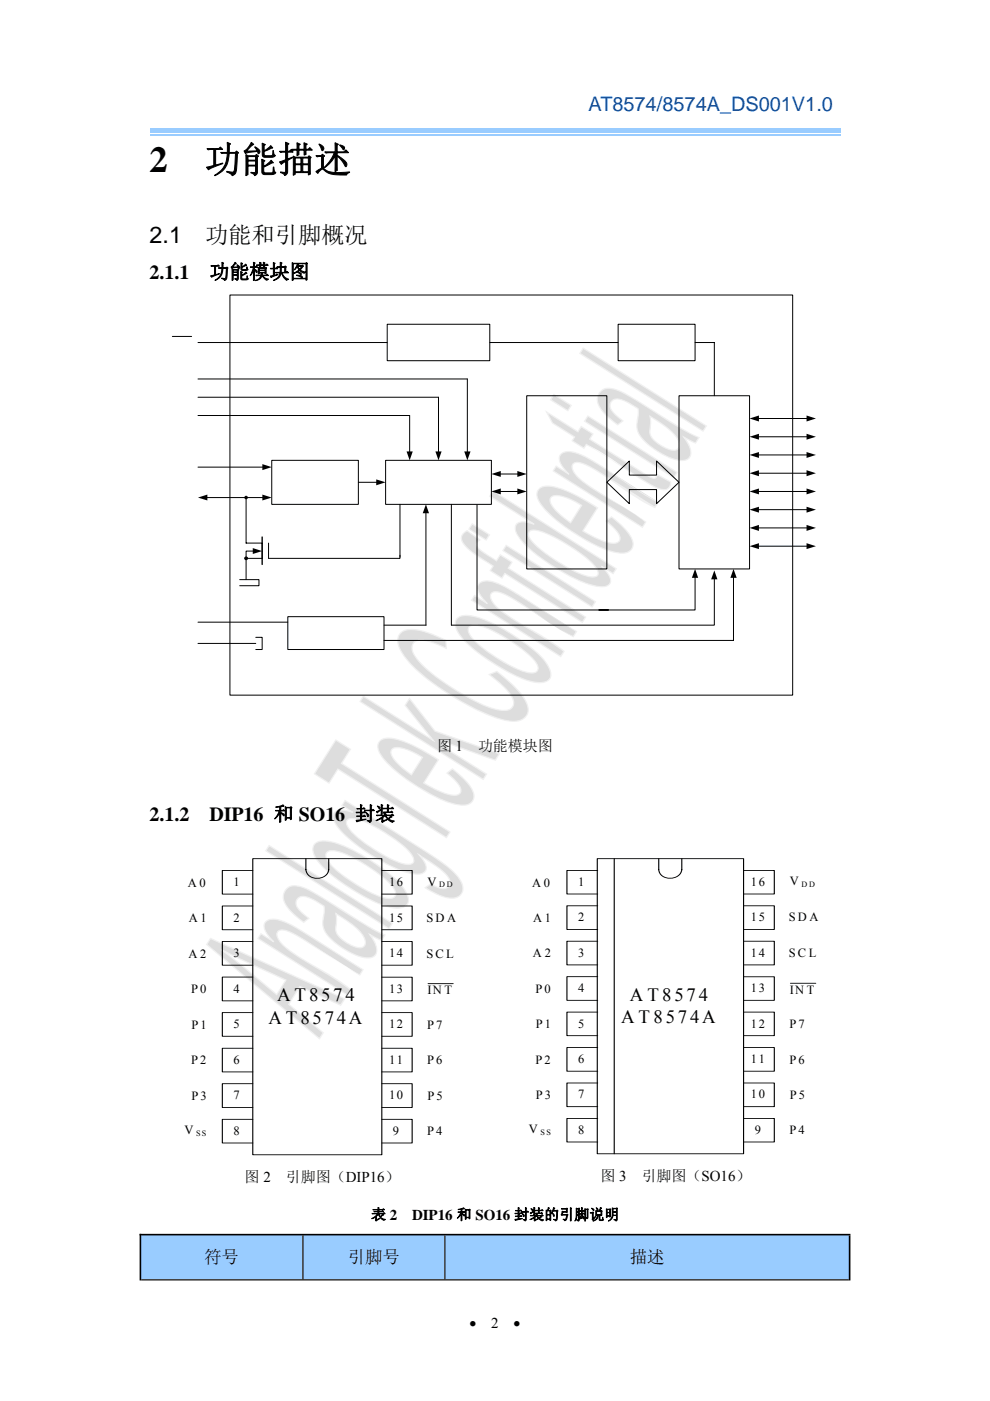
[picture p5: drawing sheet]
<svg xmlns="http://www.w3.org/2000/svg" width="210mm" height="297mm" viewBox="0 0 210 297" stroke-linecap="round" stroke-linejoin="round" font-family="sans-serif">
<path d="M31.7 27.1h146.6v1.1h-146.6z" fill="#9cf"/>
<path d="M31.7 28.6h146.6" fill="none" stroke="#9cf" stroke-width=".25"/>
<g fill="#ddd">
<path d="M57.1 179.3l26.1 16.5-.7 1.1-26.1-16.5z"/>
<path d="M123.7 73.8l26.1 16.5-.7 1.1-26.1-16.5z"/>
<path d="M44.7 199l28.4 12.8-.9 1.3-8.6-4-2.4 3.8 7.3 6.1-.7 1.2-24-19.9zM47 201.4l4 3 7.7 6.5 1.9-3.1z" fill-rule="evenodd"/>
<path d="M56.7 195.2a5 5 0 0 1 4.5 .6l4.1 2.4 11.7 7.4-.7 1.1-12.2-7.7a8 8 0 0 0-4.7-1.8 .97 .97 0 0 0-.6 1.5 9.2 9.2 0 0 0 3.8 3.7l3.2 2a66.2 66.2 0 0 1 8.5 5.4l-.7 1.1-18.9-11.9 .7-1 2.6 1.6-.8-.9a4.1 4.1 0 0 1-1.2-2.5l.2-.5z" fill-rule="evenodd"/>
<path d="M61 188.3a3.9 3.9 0 0 1 4.1 .2l6.8 4a76.6 76.6 0 0 0 9.7 5.7l-.7 1.2-2.5-1.2a4.7 4.7 0 0 1 1.4 4 2.08 2.08 0 0 1-2.5 .9 15.8 15.8 0 0 1-8-5 4.7 4.7 0 0 1-.5-4.5l-.1-1.5-1.7-1.1a5.7 5.7 0 0 0-3-.9 1.45 1.45 0 0 0-.9 2.4l.9 1 1.5 1.2-1.1 .8a10.5 10.5 0 0 1-4.3-4.9 2.44 2.44 0 0 1 .9-2.3zM71.2 193.7l.1 2a3.1 3.1 0 0 0 1.6 3.8 5.1 5.1 0 0 0 4.1 1.3 1.48 1.48 0 0 0 .2-2.1 16.4 16.4 0 0 0-6-5z" fill-rule="evenodd"/>
<path d="M66.6 179.2a3.3 3.3 0 0 1 3.5-.8 36 36 0 0 1 12.5 6.9 12.3 12.3 0 0 1 3.9 4.7 1.75 1.75 0 0 1-1.5 2.5 13.4 13.4 0 0 1-6.9-2l-2.1-1.1a34.4 34.4 0 0 1-8.4-6.6 3.5 3.5 0 0 1-1-3.6zM69.4 180.6l-.3 .6a4.4 4.4 0 0 0 1.8 2.9 33.9 33.9 0 0 0 10.2 6.2 2.25 2.25 0 0 0 2.7-.3 2.46 2.46 0 0 0-1.1-2.7 32.9 32.9 0 0 0-10.8-6.7l-1.8-.2z" fill-rule="evenodd"/>
<path d="M73.2 169.7l16.4 10.4a41.2 41.2 0 0 1 7 5.2 4.8 4.8 0 0 1 1.6 3.4 2.35 2.35 0 0 1-3.2 1.7l-2.7-1-2.1-1.2 1.2-.8 1 .6a2.55 2.55 0 0 0 2.8 0 1.94 1.94 0 0 0-.7-2.7l-1.7-1.5-3.9-2.5 .4 .4a3.2 3.2 0 0 1 1 2.9 2.77 2.77 0 0 1-3.1 .6 35.1 35.1 0 0 1-11.9-6.3l-1.8-1.5a9.5 9.5 0 0 1-2.8-3.9 1.43 1.43 0 0 1 1.7-1.7l2.4 .4-2.3-1.4zM73.7 173.8l-.2 .5a4.4 4.4 0 0 0 1.8 2.7 34.5 34.5 0 0 0 9.8 6 2.27 2.27 0 0 0 2.6-.1 2.65 2.65 0 0 0-1.1-2.6 32.8 32.8 0 0 0-10.4-6.5l-1.8-.2z" fill-rule="evenodd"/>
<path d="M71.2 156.9l3.1 2-1.9 3 23 14.5-.7 1.2-23-14.5-1.9 2.9-3.1-1.9z" fill-rule="evenodd"/>
<path d="M80.5 157.2a3.6 3.6 0 0 1 3.6-.5 32.3 32.3 0 0 1 8.9 4.4l-3.1 4.9a16.9 16.9 0 0 0 6.6 2.6l.7-.1a1.27 1.27 0 0 0 .1-2.1l-1-1.2-1.5-1.3 1.1-.9a14.1 14.1 0 0 1 4.4 4.8 1.96 1.96 0 0 1-1.8 2.9 18.6 18.6 0 0 1-8.8-3.2 31.6 31.6 0 0 1-8.8-7.3 2.5 2.5 0 0 1-.4-3zM83 159a2.33 2.33 0 0 0 .9 2.4l2 1.9 1.4 1 2.3-3.7a11.6 11.6 0 0 0-5.6-2.1l-.6 .2z" fill-rule="evenodd"/>
<path d="M77.1 147.6l14.8 9.4-6-7.5 .9-1.4 5.4 6.9 13.7 4.8-.8 1.4-11.1-4 1.7 2.2 7.5 4.7-.7 1.1-26.1-16.5z" fill-rule="evenodd"/>
<path d="M85.1 134.1a5.7 5.7 0 0 1 5.1-.1l4.4 1.8v1.7l-2.1-1a7.4 7.4 0 0 0-4.3-.6 1.9 1.9 0 0 0-.4 2.8 22.1 22.1 0 0 0 7 6.4 39.3 39.3 0 0 0 10.4 5.3 3.3 3.3 0 0 0 3.4-.4 1.79 1.79 0 0 0 .1-2.1 18 18 0 0 0-4.9-4.9l1.6-.6a24.2 24.2 0 0 1 5.9 5.9 3.2 3.2 0 0 1 .4 3.3 3.5 3.5 0 0 1-3.9 1.2 40.1 40.1 0 0 1-12.6-5.7 35.2 35.2 0 0 1-9.5-8 4.5 4.5 0 0 1-1.2-4.1z" fill-rule="evenodd"/>
<path d="M96.8 131.4a3.2 3.2 0 0 1 3.4-.8 36 36 0 0 1 12.6 6.9 12.2 12.2 0 0 1 3.9 4.6 1.75 1.75 0 0 1-1.5 2.6 13.3 13.3 0 0 1-6.9-2l-1.1-.6a38 38 0 0 1-9.4-7.1 3.5 3.5 0 0 1-1-3.6zM99.6 132.8l-.3 .6a4.4 4.4 0 0 0 1.8 2.9 33.9 33.9 0 0 0 10.2 6.1 2.34 2.34 0 0 0 2.7-.2 2.5 2.5 0 0 0-1.1-2.7 32.4 32.4 0 0 0-10.8-6.7l-1.9-.2z" fill-rule="evenodd"/>
<path d="M101.5 123.9a2.68 2.68 0 0 1 3-.5l2 .7 1.9 1 13.9 8.8-.7 1.1a81.5 81.5 0 0 1-10.7-6.8 13.6 13.6 0 0 0-5.8-2.8 1 1 0 0 0-1 .5 1 1 0 0 0 .1 1.1 9.3 9.3 0 0 0 3.7 3.6l3.2 2.1a75.2 75.2 0 0 1 8.5 5.4l-.7 1.1-18.9-11.9 .6-1 2.7 1.6-.8-.9a4.1 4.1 0 0 1-1.2-2.5z" fill-rule="evenodd"/>
<path d="M98.1 113.3l1-.8 2.7 2a.99 .99 0 0 0-.6 1.5l1 .9 3.1 2 .8-1.3 2.5 1.6-.8 1.3 16.4 10.3-.7 1.2-16.4-10.4-.6 1-2.5-1.6 .6-1a30.9 30.9 0 0 1-6.1-4.5l-.5-.8-.1-.7z" fill-rule="evenodd"/>
<path d="M107.4 115.6l18.9 12-.7 1.1-18.9-12zM100.2 111.1l3.6 2.3-.7 1.1-3.6-2.3z" fill-rule="evenodd"/>
<path d="M104.6 104.1l26.1 16.5-.7 1-2.3-1.5 .7 .8a3.2 3.2 0 0 1 1 2.7l-.3 .4a4.7 4.7 0 0 1-3.7 0 38.5 38.5 0 0 1-14.9-9.6 3.2 3.2 0 0 1-1.1-3 2.06 2.06 0 0 1 2.6-.6l1.2 .3-9.3-5.9zM112.2 112.9l-.1 .7a14.3 14.3 0 0 0 5.5 5 22.2 22.2 0 0 0 7.9 3.7h.7l.5-.3a1.63 1.63 0 0 0-.6-2 32.5 32.5 0 0 0-12-7.5l-.8-.1-.7 .1z" fill-rule="evenodd"/>
<path d="M114.3 103.7a3.6 3.6 0 0 1 3.6-.4 33 33 0 0 1 8.8 4.4l-3.1 4.9a16.4 16.4 0 0 0 6.6 2.6l.7-.2a1.28 1.28 0 0 0 .2-2.1l-1.1-1.2-1.4-1.2 1.1-.9a14.1 14.1 0 0 1 4.4 4.8 1.96 1.96 0 0 1-1.8 2.9 18.3 18.3 0 0 1-8.9-3.3 31.7 31.7 0 0 1-8.8-7.2 2.44 2.44 0 0 1-.3-3.1zM116.8 105.5a2.41 2.41 0 0 0 .9 2.5l1.9 1.8 1.4 1 2.4-3.7a11.4 11.4 0 0 0-5.7-2l-.6 .1z" fill-rule="evenodd"/>
<path d="M119.3 96.1a4.2 4.2 0 0 1 3.5 .1l2.9 1.5 13.9 8.8-.7 1.1-12.2-7.7a8.1 8.1 0 0 0-4.7-1.8 1 1 0 0 0-.5 1.5 11 11 0 0 0 4.8 4.3l2.1 1.4a77.6 77.6 0 0 1 8.5 5.4l-.7 1.1-18.9-12 .7-1 2.6 1.7-.8-.9a4.1 4.1 0 0 1-1.2-2.5l.2-.6z" fill-rule="evenodd"/>
<path d="M115.9 87.4l6.7 4.1 .7-1.1 2.5 1.6-.7 1.1 12.8 8a.82 .82 0 0 0 .9 .3 .82 .82 0 0 0 .5-.8l3 1.6a1.46 1.46 0 0 1-2.1 1.5 39.8 39.8 0 0 1-9.2-5.5l-3.4-2.2-2.2-1.3-1-.5-.6 .8-2.4-1.5 .5-.9-4.7-2.9z" fill-rule="evenodd"/>
<path d="M124.7 88.2l18.9 12-.7 1.1-18.9-12zM117.5 83.7l3.6 2.3-.7 1.1-3.6-2.3z" fill-rule="evenodd"/>
<path d="M127.6 82.8a3.9 3.9 0 0 1 4.1 .2l3 1.7a174.8 174.8 0 0 0 12.9 7.8l.7 .3-.8 1.1-2.4-1.2a4.8 4.8 0 0 1 1.3 4.1 2.08 2.08 0 0 1-2.4 .8 14.4 14.4 0 0 1-8.6-5.8 5.6 5.6 0 0 1 0-3.7l-.1-1.5-1.7-1a5.6 5.6 0 0 0-2.9-1 1.47 1.47 0 0 0-1 2.4l1 1 1.4 1.2-1.1 .9a10.4 10.4 0 0 1-4.3-4.9 2.46 2.46 0 0 1 .9-2.4zM137.9 88.2l.1 2.2a2.93 2.93 0 0 0 1.5 3.6 5 5 0 0 0 4.1 1.3 1.49 1.49 0 0 0 .2-2.1 16.3 16.3 0 0 0-5.9-5z" fill-rule="evenodd"/>
</g>
<g fill="#f0f0f0">
<path d="M44.6 198.8l28.7 12.9-1 1.6-8.7-4 .1-.1-2.4 3.8v-.2l7.4 6.1-.9 1.5-24.1-20.1zM44.6 199.1l.2-.1-.9 1.3v-.1l23.9 19.9-.2 .1 .8-1.3 .1 .2-7.4-6.1 2.5-4 8.7 4h-.2l.9-1.3v.2zM47 201.3l5 3.8 6.8 5.7h-.2l1.9-3.1 .1 .2-10.4-4.8-3.3-1.6 .2-.1zM46.9 201.2l3.4 1.7 10.5 4.8-2.1 3.4-7.9-6.6-4-3.1z"/>
<path d="M56.3 195.3a3.7 3.7 0 0 1 3.8-.1 82.3 82.3 0 0 1 11.2 6.7l5.9 3.6-.9 1.4-13.5-8.5-2.2-1h-1.3l-.4 .5 .2 1 .6 .9 1.2 1.2a80.1 80.1 0 0 0 9.6 5.9l4 2.9-.8 1.3-19.2-12.1 .8-1.2 2.8 1.7-.2 .1v.1l-.8-.9a3.7 3.7 0 0 1-1.1-3zM56.5 195.5l-.4 .7 .2 1 .7 1.1 1.2 1.3-.2 .2-2.7-1.7h.2l-.7 1v-.2l18.9 11.9-.2 .1 .7-1.2 .1 .2a134 134 0 0 0-11.4-7.2l-1.4-.9a6.6 6.6 0 0 1-2.9-3.6 1.25 1.25 0 0 1 1.8-1.1l.4 .1a42.8 42.8 0 0 1 9 5.5l3.3 2.2 3.3 1.7h-.2l.7-1.1v.2l-15.3-9.5-2.9-1.1h-1.3z"/>
<path d="M60.9 188.2a3.6 3.6 0 0 1 3.8 0 203.4 203.4 0 0 1 14.2 8.6l3 1.4-.9 1.4-2.6-1.3 .1-.2a4.4 4.4 0 0 1 1.3 4.3 2.25 2.25 0 0 1-2.5 .8 14.6 14.6 0 0 1-8.6-5.9 5.4 5.4 0 0 1-.1-3.8v-1.4l-2.7-1.5-1.3-.4-.9 .1-.4 .3-.4 .5 .1 1 1 1.2 1.7 1.4-1.3 1a12.1 12.1 0 0 1-4.3-4.6 2.62 2.62 0 0 1 .8-2.9zM60.9 188.5l-.5 .8-.2 .6 .1 .7 .4 1.2 1.5 1.7 2.3 1.9h-.2l1.1-.8v.2l-.9-.7a3.1 3.1 0 0 1-1.7-3.3 1.89 1.89 0 0 1 2.6-.7l1.5 .8 1.9 1.1 .1 1.1-.3 3 .3 1.2 .5 .7 2 2 3.1 1.9 1.7 .7 1 .3h1.2l.8-.2 .5-.7v-1.1l-.5-1.3-1.2-1.8 3 1.5h-.2l.7-1.1 .1 .2-.8-.3a181.8 181.8 0 0 1-13-8l-2.8-1.5-1.5-.5-1.6-.1zM71.2 193.8l.2-.1 .1 1.1-.1 2.6a6.3 6.3 0 0 0 3.7 3.1l1.3 .3 .7-.3 .3-.8-.4-1.2-.7-.8-1.2-1.2zM71.1 193.4a21.2 21.2 0 0 1 5.8 4.6 2.13 2.13 0 0 1 .3 2.8 3.4 3.4 0 0 1-3.5-.6l-1-.7a3.1 3.1 0 0 1-1.5-3.6v-1.5z"/>
<path d="M57 179.1l26.4 16.6-.9 1.4-26.3-16.7zM57 179.4l.2-.1-.7 1.2v-.2l26.1 16.5h-.2l.7-1.1v.2z"/>
<path d="M66.6 178.9a3.5 3.5 0 0 1 3.4-.6 35.1 35.1 0 0 1 11.8 6.2 12.6 12.6 0 0 1 4.8 5.5 1.87 1.87 0 0 1-1.8 2.7 16 16 0 0 1-8.4-2.9 34.7 34.7 0 0 1-9.2-7.3 3.1 3.1 0 0 1-.6-3.6zM66.9 178.9l-.4 .7v.7l.2 .9 .7 1 .9 1.3 1.7 1.6 3.2 2.3a41.9 41.9 0 0 0 7.9 4.4l2.3 .5 1.2 .1 1.1-.2 .4-.3 .3-.6v-1.1l-.7-1.5-1.4-1.8-1.6-1.4a42.2 42.2 0 0 0-11.5-6.6l-1.4-.4-1.6-.1-.8 .2zM69.5 180.8l-.3 .5 .1 .5 1 1.5 2 1.8 2.4 1.7 3.2 1.9 2.7 1.2 1.9 .5 .6-.1 .6-.3 .1-.5-.1-.6-.7-1.1-1.9-1.8-2.7-2-2.9-1.7-2.5-1.2-2.1-.6h-1zM69.4 180.5a4.2 4.2 0 0 1 3.4 .3 33.3 33.3 0 0 1 10.4 6.9 2.05 2.05 0 0 1 .7 2.4 2.7 2.7 0 0 1-3 .2 31.9 31.9 0 0 1-11.1-7.1 1.88 1.88 0 0 1-.4-2.7z"/>
<path d="M73.2 169.5l16.4 10.5a39.6 39.6 0 0 1 7.2 5.4 4.2 4.2 0 0 1 1.5 3.6 2.6 2.6 0 0 1-3.5 1.5l-2.7-1-2.2-1.3 1.4-.9 1.8 .8 1.4 .1 .6-.5 .2-.8-.4-.9-1.2-1.3-4.9-3.3 .2-.2 .4 .4a2.89 2.89 0 0 1 .9 3.2 3.1 3.1 0 0 1-3 .5 36.4 36.4 0 0 1-13-7.1l-.9-.7a9.5 9.5 0 0 1-2.8-3.9 1.54 1.54 0 0 1 1.7-2l1.9 .3 .6 .2h-.1v.2l-2.4-1.5zM73.1 169.8h.2l-.7 1v-.2l2.4 1.5-.2 .3-2.3-.5-1.2 .2-.4 .5-.1 .5 .4 1.3 1 1.4 2.4 2.4 2.8 2.1 2.5 1.6a27 27 0 0 0 7.5 3.2h1.9l.6-.3 .4-.5v-.6l-.4-.8-1.4-2.1a41.2 41.2 0 0 1 6.2 4.5 1.86 1.86 0 0 1 .1 3.1 4.5 4.5 0 0 1-3.5-.9h.1l-1.1 .8v-.2l1.8 1.1 2.1 .8 1.1 .3 1.2-.1 1.1-.6 .4-.9-.1-1.2-.8-1.4a32.7 32.7 0 0 0-7.6-5.9zM73.8 173.9l-.2 .5 .3 .8a20.6 20.6 0 0 0 6.5 5.4l2.4 1.3 1.9 .8 1.4 .4h1l.3-.2 .2-.3v-.4l-.6-1.2-1.1-1.2-1.7-1.4a36.4 36.4 0 0 0-7.5-4.3l-1.9-.4zM73.7 173.6a4.3 4.3 0 0 1 3.4 .4 33.4 33.4 0 0 1 9.8 6.4 2.35 2.35 0 0 1 .9 2.5 2.54 2.54 0 0 1-2.9 .2 32.7 32.7 0 0 1-10.5-6.7l-1-1.6-.1-.7z"/>
<path d="M71.2 156.7l3.3 2.1-2 3.1v-.1l23.1 14.6-.9 1.4-23.1-14.6 .2-.1-2 3.1-3.3-2.1zM71.1 157h.2l-4.5 7.1v-.1l3 1.9-.1 .1 1.9-3.1 23.2 14.6h-.2l.7-1.2 .1 .2-23.2-14.6 2-3.1 .1 .2z"/>
<path d="M80.6 156.9a4.4 4.4 0 0 1 4.1-.1 37.7 37.7 0 0 1 8.5 4.3l-3.2 5-.1-.2 2.3 1.2 2.4 1 1.4 .4 1.2-.2 .4-.6-.2-1-1.1-1.3-1.7-1.5 1.3-1a14.5 14.5 0 0 1 4.5 4.9 2.09 2.09 0 0 1-1.9 3 18.5 18.5 0 0 1-8.9-3.2 34.4 34.4 0 0 1-8.3-6.6 3.9 3.9 0 0 1-1.2-3.4zM80.6 157.2l-.3 .7 .1 1.1 1.2 1.9a38.4 38.4 0 0 0 11.6 8.3l2.3 .9 2.1 .5 1.6-.2 1-.7 .2-.5-.1-1-.3-.8-.9-1.3-1.3-1.4-1.9-1.6h.1l-1.1 .9v-.2l.9 .8a5.8 5.8 0 0 1 2.1 3 1.57 1.57 0 0 1-2.2 1.1l-3-1-3-1.6 3.2-5.1v.2l-4.9-2.8-3.2-1.3-2.6-.5-1.1 .3zM83.2 158.9l-.1 .3v.7l.7 1.2 1.6 1.6 2 1.5h-.2l2.3-3.7 .1 .2-2.6-1.4-1.5-.5-1.5-.2zM83.2 158.6a3.7 3.7 0 0 1 3 .2l1.7 .7 1.9 1-2.5 4-1.8-1.4a8.1 8.1 0 0 1-2.7-3.3v-.7z"/>
<path d="M77 147.4l15 9.5-.2 .2-6-7.5 1-1.7 5.6 7 13.7 4.8-1 1.6-11.2-3.9 .2-.3 1.7 2.2 7.6 4.8-.9 1.3-26.3-16.6zM77 147.7h.2l-.7 1.1v-.2l26.1 16.5-.2 .1 .7-1.1v.2l-7.5-4.8-2-2.5 11.5 4.1h-.2l.9-1.4 .1 .2-13.7-4.8-5.5-6.9h.3l-1 1.4v-.1l6.3 7.9z"/>
<path d="M84.9 134.1a4.8 4.8 0 0 1 4.6-.5l2.8 1 2.4 1.1 .1 2-3.9-1.6-1.4-.3-1 .1-.6 .4-.4 .9 .2 1.2 .9 1.3a25.9 25.9 0 0 0 4.9 4.3l4.8 3.1 4 2.1 3.2 1.1 1 .2 1.3-.1 .7-.5 .3-.6v-.6l-.5-1.1-1.9-2.3-2.9-2.3 1.9-.8a23.7 23.7 0 0 1 6.3 6.6 2.7 2.7 0 0 1-2.2 4.2 18 18 0 0 1-8.7-2.5 55.1 55.1 0 0 1-13.8-9.6 8.3 8.3 0 0 1-2.8-5.3l.3-1zM85 134.3l-.5 1v.9l.4 1.2 .9 1.5 1.3 1.7 1.7 1.7 4.4 3.3a50.2 50.2 0 0 0 13.1 6.8l2.4 .4 1.8-.3 .7-.5 .5-.6 .2-.5v-.9l-.6-1.5-.8-1.1-2.5-2.7-2.7-2.2h.1l-1.6 .6v-.2a19.5 19.5 0 0 1 4.8 4.6 1.95 1.95 0 0 1 .2 2.4 1.95 1.95 0 0 1-2.2 .9 24.3 24.3 0 0 1-9.8-4.2 35.3 35.3 0 0 1-8.4-6.8 3.4 3.4 0 0 1-1-3.1 2.01 2.01 0 0 1 2.6-1.1l1.7 .5 3 1.3-.2 .1-.1-1.7 .1 .1-4.4-1.8-1.4-.4-1.8-.1-1.3 .3z"/>
<path d="M96.8 131.1a3.6 3.6 0 0 1 3.4-.6 35.3 35.3 0 0 1 11.8 6.2 12.7 12.7 0 0 1 4.8 5.6 1.87 1.87 0 0 1-1.8 2.6 15.9 15.9 0 0 1-8.4-2.9 34.4 34.4 0 0 1-9.2-7.3 3.1 3.1 0 0 1-.6-3.6zM97.1 131.1l-.4 .8 .1 1.1 .7 1.4 1 1.2a41.1 41.1 0 0 0 13.2 8.5l1.9 .4 1.2 .1 1.2-.3 .6-.6 .1-.9-.2-.8-1-1.6-1-1.3a44.6 44.6 0 0 0-7.9-5.7l-3-1.5-2.9-1-2.5-.2zM99.7 132.9l-.3 .4v.5l.7 1.3 1.8 1.7 2 1.5a33.6 33.6 0 0 0 6.9 3.8l2.3 .5 .5-.2 .4-.5v-.5l-.5-1-1.7-1.7a35.8 35.8 0 0 0-8.6-5.4l-2.4-.6h-.4zM99.6 132.7a4.2 4.2 0 0 1 3.4 .3 32.8 32.8 0 0 1 10.4 6.9 1.94 1.94 0 0 1 .7 2.4 2.62 2.62 0 0 1-2.9 .2 31.5 31.5 0 0 1-11.2-7.2 1.85 1.85 0 0 1-.4-2.6z"/>
<path d="M101.6 123.6a4.3 4.3 0 0 1 4.3 .1 95.5 95.5 0 0 1 11.8 7.4l4.8 2.7-.9 1.4-13.5-8.5-2.2-1-1.3-.1-.4 .6 .1 .8 .6 1.1 1 .9a108.1 108.1 0 0 0 10.8 6.8l3.1 2.3-.8 1.3-19.2-12.1 .8-1.2 2.8 1.7-.2 .2-.9-.9a3.7 3.7 0 0 1-1-3zM101.8 123.8l-.4 .7 .2 .9 .9 1.5 1 1-.2 .2-2.7-1.7 .2-.1-.7 1v-.2l18.9 12h-.2l.7-1.1v.2a134 134 0 0 0-11.3-7.2l-1.4-.9a6.6 6.6 0 0 1-2.9-3.6 1.25 1.25 0 0 1 1.8-1.1l.4 .1a40.4 40.4 0 0 1 8.8 5.3l3.3 2.2 3.5 1.9h-.2l.7-1.1v.2l-15.3-9.5-2.1-1-1.2-.2h-.9z"/>
<path d="M98.2 113l.9-.6 2.9 2.1-.6 .4-.2 .6 .3 .6 .5 .5 3.4 2.2h-.2l.9-1.3 2.7 1.7-.9 1.3v-.1l16.5 10.4-.9 1.3-16.5-10.4 .2-.1-.7 1.1-2.7-1.7 .7-1.1v.2a34.1 34.1 0 0 1-6-4.4 1.87 1.87 0 0 1-.3-2.7zM98.4 113.2l-.4 .6v.6l1.1 1.6 1.6 1.3 4.1 2.7-.7 1.1v-.2l2.4 1.5-.2 .1 .7-1.1 16.6 10.4-.2 .1 .7-1.1v.2l-16.5-10.5 .9-1.4v.2l-2.5-1.5 .2-.1-.9 1.4-2.4-1.6a3.9 3.9 0 0 1-2-2.2l.1-.3 .7-.6v.2l-2.7-2h.1z"/>
<path d="M107.3 115.4l19.2 12.1-.9 1.4-19.1-12.1zM107.3 115.7h.2l-.7 1.1-.1-.2 18.9 12h-.1l.7-1.1v.2zM100.1 110.9l3.9 2.4-.8 1.4-3.9-2.5zM100.1 111.2l.2-.1-.7 1.1-.1-.1 3.7 2.3h-.2l.7-1.1v.2z"/>
<path d="M104.5 103.9l26.4 16.6-.8 1.3-2.5-1.6h.1v-.2l.9 .9a3.2 3.2 0 0 1 .9 2.8 2.57 2.57 0 0 1-3 .7 33 33 0 0 1-11.2-5.5 17.3 17.3 0 0 1-6-6.1 1.62 1.62 0 0 1 .2-1.8 1.62 1.62 0 0 1 1.8-.5l2 .5h-.2l.1 .2-9.5-6zM104.5 104.2h.2l-.7 1.1-.1-.2 9.5 6-.1 .2-1.8-.5h-1.1l-.7 .4-.3 .8 .2 .9 .7 1.1 1 1.2 2 1.9 5 3.4 4.7 2.5 1.9 .7 2 .5h1.3l.9-.4 .3-.6-.2-.9-.6-1-1.1-1.2 .1-.2 2.5 1.6h-.2l.7-1v.2zM112.3 112.9l-.1 .4 .1 .5 .8 1.1 1.9 1.7 2.7 1.9 2.5 1.6 2.8 1.4 1.9 .6h1.5l.3-.4-.1-.6-.6-1-1.1-1.2a33.7 33.7 0 0 0-10.9-6.3l-1.1-.1zM112.2 112.5a3 3 0 0 1 3 .2 35.9 35.9 0 0 1 10.7 6.8 2.32 2.32 0 0 1 1 2.5 2.3 2.3 0 0 1-2.4 .3 33.2 33.2 0 0 1-11.8-7.4 1.76 1.76 0 0 1-.5-2.4z"/>
<path d="M114.3 103.5a4.4 4.4 0 0 1 4.1-.2 37.6 37.6 0 0 1 8.5 4.3l-3.2 5v-.1l2.5 1.3 2.1 .9 1.5 .3 1.2-.1 .4-.6-.3-1-.8-1.1-1.9-1.7 1.3-1.1a14.2 14.2 0 0 1 4.5 4.9 2.09 2.09 0 0 1-1.9 3.1 18.9 18.9 0 0 1-8.9-3.3 34.3 34.3 0 0 1-8.4-6.6 3.9 3.9 0 0 1-1.2-3.3zM114.4 103.8l-.3 .5-.1 .6 .4 1.2a16 16 0 0 0 4 4.3l1.3 1.1a34.3 34.3 0 0 0 11 5.5l1.3 .2 1.3-.4 .7-.8 .1-.9-.4-1.1-.9-1.3-1.3-1.5-1.9-1.5h.2l-1.1 .9v-.2l.9 .8a5.7 5.7 0 0 1 2.1 3 1.57 1.57 0 0 1-2.3 1.1l-3-1.1-3-1.6 3.2-5 .1 .2-4.9-2.8-3.1-1.3-2.4-.5-1.2 .2zM117 105.5l-.2 .5v.5l.8 1.2 1.4 1.4 2.1 1.6-.2 .1 2.4-3.7v.2l-2-1.1-2.1-.9-1.4-.1zM116.9 105.2a4.4 4.4 0 0 1 4 .5l2.6 1.4-2.4 3.9-1.8-1.3a8.2 8.2 0 0 1-2.8-3.4l.1-.6z"/>
<path d="M118.9 96.2a4.2 4.2 0 0 1 4.1 0 67.5 67.5 0 0 1 10.8 6.7l3.5 2.2 2.5 1.3-.8 1.4a82.6 82.6 0 0 1-10.8-6.9l-3.4-1.9-1.3-.6-1.4-.2-.4 .2-.2 .4 .1 .8 .5 .8 1.8 1.7 13.2 8.5-.8 1.4-19.1-12.1 .7-1.2 2.8 1.7h-.2v.2l-.8-.9a3.7 3.7 0 0 1-1.1-3zM119.1 96.4l-.4 .8 .3 .9 .6 1.1 1.2 1.3-.2 .2-2.7-1.7 .2-.1-.6 1-.1-.2 18.9 12h-.2l.7-1.1 .1 .2a104.1 104.1 0 0 0-11-6.9l-2.1-1.5a4.5 4.5 0 0 1-2.6-3.8 1.75 1.75 0 0 1 2.6-.4l3 1.6 12.2 7.7h-.2l.7-1.1v.2l-3.6-2.1-8.3-5.5-3.7-2.1-1.7-.7-1.5-.3-1 .1z"/>
<path d="M115.6 87l7 4.4-.1 .1 .7-1.2 2.7 1.7-.7 1.2-.1-.2 12.4 7.8 1.3 .5 .3-.3 .1-.6 3.2 1.7a1.65 1.65 0 0 1-.7 1.6 1.65 1.65 0 0 1-1.8 .1 73.7 73.7 0 0 1-11.3-7l-4.3-2.5h.2l-.6 .9-2.7-1.7 .6-.9v.2l-4.7-3zM115.9 87.5l.2-.2 1.2 2.3 4.7 3-.5 .9-.1-.2 2.5 1.6-.2 .1 .6-1 14.2 8.9 2.1 .8h.6l.5-.3 .3-.4 .1-.8 .1 .1-2.9-1.6 .2-.1a.96 .96 0 0 1-.6 .9 .96 .96 0 0 1-1.1-.2l-12.9-8.1 .7-1.3 .1 .2-2.5-1.5 .2-.1-.8 1.2z"/>
<path d="M124.7 88l19.1 12.1-.9 1.4-19.1-12.2zM124.6 88.3h.2l-.7 1.1v-.2l18.9 12h-.2l.7-1.1v.2zM117.4 83.5l3.9 2.4-.8 1.3-3.9-2.4zM117.4 83.8l.2-.1-.7 1.1v-.2l3.6 2.4h-.2l.7-1.1 .1 .2z"/>
<path d="M127.5 82.7a3.6 3.6 0 0 1 3.6-.1l3.8 2a154.3 154.3 0 0 0 12.9 7.8l.7 .3-.9 1.4-2.6-1.3 .2-.2a4.4 4.4 0 0 1 1.3 4.3 2.24 2.24 0 0 1-2.6 .8 14.5 14.5 0 0 1-8.6-5.9 5.6 5.6 0 0 1-.1-3.8v-1.3l-3.3-1.8-1-.2-.8 .2-.6 .9 .3 1 .8 1 1.7 1.4-1.3 1a10.7 10.7 0 0 1-4.4-5 2.55 2.55 0 0 1 .9-2.5zM127.6 83l-.6 .8-.2 .7 .1 .7 .4 1.1 1 1.3 2.8 2.4h-.2l1.1-.9v.2l-.9-.7a3.2 3.2 0 0 1-1.7-3.2 1.88 1.88 0 0 1 2.6-.7l1.6 .7 1.8 1.2 .1 1-.3 3 .2 .8 .6 1.1 2 2 3.2 2 2.6 .9 .9 .1 .9-.2 .7-.7v-1.2l-.5-1.3-1.1-1.7 2.9 1.4-.2 .1 .7-1.2 .1 .2a152 152 0 0 1-14.2-8.5l-2.4-1.3-1.5-.5-1.5-.1zM137.8 88.3l.2-.1 .1 1.3-.1 2.5 .5 .9 1.4 1.2 1.4 .8 1.2 .4h.7l.4-.1 .3-.5 .1-.7-1-1.7-1.8-1.7zM137.7 88a19.4 19.4 0 0 1 6 4.8 1.72 1.72 0 0 1-.2 2.7 6.2 6.2 0 0 1-4.8-2 3.1 3.1 0 0 1-.8-3.6z"/>
<path d="M123.7 73.6l26.3 16.7-.8 1.3-26.4-16.6zM123.6 73.9h.2l-.7 1.1v-.2l26.1 16.5-.2 .1 .7-1.2v.2z"/>
</g>
<g fill="none" stroke="#000" stroke-width=".21">
<path d="M36.6 71.3h4M42 72.6h40.1M48.8 62.5h119.3v84.9h-119.3zM82.1 68.7h21.8v7.8h-21.8zM103.9 72.6h27.2M131.1 68.7h16.3v7.8h-16.3zM147.4 72.6h4.1v11.3M42 99h13.8M42 84.2h51v11.7M42 88.1h44.9v7.8M42 80.3h57.1v15.6M57.6 97.6h18.4v9.3h-18.4z"/>
<path d="M81.8 97.6h22.4v9.3h-22.4zM111.7 83.9h17v36.7h-17zM144 83.9h15v36.7h-15zM160.8 96.5h10.4M160.8 92.6h10.4M160.8 88.7h10.4M43.8 105.5h12M52.2 105.5v9.6h3.4v3.3h-3.4M53.8 116.8h-1.6v6.1M57 115.1v3.3h27.8v-.7M76 102.3h4M84.8 106.9v11.2"/>
<path d="M90.3 108.7l.1 23.8h-9M95.7 106.9v25.6h55.8v-9.8M101.2 107v22.3h27.9M106 100.5h3.9M106 104.2h3.9M128.7 102.3l4.8-4.6v3h5.8v-3l4.7 4.6-4.7 4.5v-3h-5.8v3zM160.8 104.2h10.4M160.8 100.3h10.4M160.8 108.1h10.4M160.8 111.9h10.4M160.8 115.8h10.4M42 131.9h19"/>
<path d="M42 136.4h12.3M50.8 122.9h4.1v1.3h-4.1M54.3 135.1h1.3v2.6h-1.3M61 130.7h20.4v7h-20.4zM147.4 122.4v6.9h-20.4M155.6 122.4v13.4h-74.2M53.6 182.1h27.4v62.7h-27.4zM53.6 184.6h-6.4v5h6.4M53.6 192.1h-6.4v5h6.4M53.6 199.6h-6.4v5h6.4M64.9 182.1v2.2a2.45 2.45 0 0 0 3.7 1.6l.9-.9 .2-.7v-2.2M81 184.6h6.4v5h-6.4"/>
<path d="M81 192.1h6.4v5h-6.4M81 199.6h6.4v5h-6.4M126.7 182.1h31v62.5h-31zM126.8 184.6h-6.6v4.9h6.6M126.8 192h-6.6v5.1h6.6M126.8 199.6h-6.6v5h6.6M130.3 182.1v62.5M139.7 182.1v2.2a2.45 2.45 0 0 0 3.8 1.6l.9-.9 .2-.7v-2.2M157.7 184.6h6.5v4.9h-6.5M157.7 192h6.5v5.1h-6.5M157.7 199.6h6.5v5h-6.5M53.6 207.2h-6.4v5h6.4"/>
<path d="M53.6 214.7h-6.4v5h6.4M81 207.2h6.4v5h-6.4M81 214.7h6.4v5h-6.4M90.8 208.6h5.3M126.8 207.1h-6.6v5h6.6M126.8 214.6h-6.6v5h6.6M157.7 207.1h6.5v5h-6.5M157.7 214.6h6.5v5h-6.5M167.7 208.5h5.3M53.6 222.2h-6.4v5.1h6.4M53.6 229.8h-6.4v5h6.4M53.6 237.3h-6.4v5h6.4"/>
<path d="M81 222.2h6.4v5.1h-6.4M81 229.8h6.4v5h-6.4M81 237.3h6.4v5h-6.4M126.8 222.1h-6.6v5h6.6M126.8 229.6h-6.6v5h6.6M126.8 237.1h-6.6v5h6.6M157.7 222.1h6.5v5h-6.5M157.7 229.6h6.5v5h-6.5M157.7 237.1h6.5v5h-6.5"/>
<circle cx="52.2" cy="105.5" r=".27"/>
<circle cx="52.2" cy="118.4" r=".3"/>
</g>
<g fill="#000">
<path d="M55.6 98.4l2 .6-2 .7zM86.2 95.7h1.3l-.6 1.9zM92.4 95.7h1.3l-.7 1.9zM98.5 95.7h1.3l-.7 1.9zM109.7 99.9l2 .6-2 .6zM159 96.5l2-.7v1.3zM159 92.6l2-.6v1.2zM159 88.7l2-.6v1.3zM171.1 99.7l2 .6-2 .7zM171.1 95.8l2 .7-2 .6zM171.1 92l2 .6-2 .6zM171.1 88.1l2 .6-2 .7z"/>
<path d="M42 105.5l2-.6v1.2zM53.6 116.2l2 .6-2 .7zM55.6 104.9l2 .6-2 .6zM79.8 101.6l2 .7-2 .6zM90.3 106.9l.7 1.9h-1.3zM104.2 100.5l2-.6v1.2zM104.2 104.2l2-.6v1.2zM109.7 103.6l2 .6-2 .6zM159 100.3l2-.6v1.3zM159 104.2l2-.6v1.2zM159 108.1l2-.7v1.3zM159 111.9l2-.6v1.3z"/>
<path d="M159 115.8l2-.6v1.2zM171.1 103.6l2 .6-2 .6zM171.1 107.4l2 .7-2 .6zM171.1 111.3l2 .6-2 .7zM171.1 115.2l2 .6-2 .6zM147.4 120.6l.7 1.9h-1.4zM151.5 120.9l.7 1.9h-1.4zM155.6 120.6l.7 1.9h-1.4z"/>
<circle cx="52.2" cy="105.5" r=".27"/>
<circle cx="52.2" cy="118.4" r=".3"/>
</g>
<path d="M55.6 113.9v5.8" fill="none" stroke="#000" stroke-width=".29"/>
<g fill="#9cf">
<path d="M29.9 261.9h34.3v9.3h-34.3z"/>
<path d="M64.4 261.9h29.9v9.3h-29.9z"/>
<path d="M94.4 261.9h85.7v9.3h-85.7z"/>
</g>
<path d="M29.6 261.8h150.8M29.8 261.6v9.9M180.2 261.9v9.6" fill="none" stroke="#000" stroke-width=".34"/>
<path d="M30 271.4h150M64.3 261.9v9.3" fill="none" stroke="#000" stroke-width=".25"/>
<path d="M94.4 261.9v9.3" fill="none" stroke="#000" stroke-width=".21"/>
<g font-size="7.8">
<text x="31.7" y="36.6">2</text>
<text x="43.4" y="36.5">功能描述</text>
</g>
<g font-size="4.9">
<text x="31.7" y="51.6">2.1</text>
<text x="43.5" y="51.6">功能和引脚概况</text>
</g>
<text font-size="4.2" fill="#004fb3" x="124.8" y="23.4">AT8574/8574A_DS001V1.0</text>
<g font-size="4.2">
<text x="31.7" y="59.1">2.1.1</text>
<text x="44.4" y="59.1">功能模块图</text>
<text x="31.7" y="174">2.1.2</text>
<text x="44.4" y="174">DIP16 和 SO16 封装</text>
</g>
<g font-size="4">
<text x="58.8" y="212.2">A T8574</text>
<text x="133.6" y="212.1">A T 8574</text>
<text x="56.9" y="217">A T 8574A</text>
<text x="131.7" y="216.9">A T 8574A</text>
</g>
<g font-size="3.7">
<text x="43.3" y="267.9">符号</text>
<text x="73.7" y="267.9">引脚号</text>
<text x="133.6" y="267.9">描述</text>
</g>
<g font-size="3.2">
<text x="92.7" y="159.2">图 1</text>
<text x="101.4" y="159.2">功能模块图</text>
<text x="51.9" y="250.6">图 2</text>
<text x="60.6" y="250.6">引脚图（DIP16）</text>
<text x="127.4" y="250.3">图 3</text>
<text x="136.1" y="250.3">引脚图（SO16）</text>
<text x="78.7" y="258.6">表 2</text>
<text x="87.4" y="258.6">DIP16 和 SO16 封装的引脚说明</text>
<text x="99.6" y="281.7">•</text>
<text x="104.2" y="281.6">2</text>
<text x="108.9" y="281.7">•</text>
</g>
<g font-size="2.7">
<text x="39.8" y="188">A 0</text>
<text x="49.6" y="187.9">1</text>
<text x="82.5" y="187.9">16</text>
<text x="90.7" y="187.7">V</text>
<text x="40.1" y="195.5">A 1</text>
<text x="49.6" y="195.4">2</text>
<text x="82.5" y="195.4">15</text>
<text x="90.4" y="195.4">SD A</text>
<text x="40" y="203.1">A 2</text>
<text x="49.6" y="202.9">3</text>
<text x="82.5" y="202.9">14</text>
<text x="90.5" y="203.1">SC L</text>
<text x="40.5" y="210.6">P0</text>
<text x="49.6" y="210.5">4</text>
<text x="82.5" y="210.5">13</text>
<text x="90.7" y="210.8">IN T</text>
<text x="40.6" y="218.1">P1</text>
<text x="49.6" y="218">5</text>
<text x="82.5" y="218">12</text>
<text x="90.6" y="218.2">P7</text>
<text x="40.5" y="225.7">P2</text>
<text x="49.6" y="225.6">6</text>
<text x="82.5" y="225.6">11</text>
<text x="90.6" y="225.7">P6</text>
<text x="40.6" y="233.2">P3</text>
<text x="49.6" y="233.1">7</text>
<text x="82.5" y="233.1">10</text>
<text x="90.7" y="233.2">P5</text>
<text x="39.1" y="240.5">V</text>
<text x="49.6" y="240.6">8</text>
<text x="83.4" y="240.6">9</text>
<text x="90.6" y="240.7">P4</text>
</g>
<g font-size="2.6">
<text x="112.9" y="188">A 0</text>
<text x="122.6" y="187.8">1</text>
<text x="159.3" y="187.8">16</text>
<text x="167.5" y="187.7">V</text>
<text x="113.1" y="195.5">A 1</text>
<text x="122.6" y="195.4">2</text>
<text x="159.3" y="195.4">15</text>
<text x="167.3" y="195.4">S D A</text>
<text x="113" y="203">A 2</text>
<text x="122.6" y="202.9">3</text>
<text x="159.3" y="202.9">14</text>
<text x="167.3" y="203">S C L</text>
<text x="113.6" y="210.5">P0</text>
<text x="122.6" y="210.4">4</text>
<text x="159.3" y="210.4">13</text>
<text x="167.5" y="210.7">IN T</text>
<text x="113.6" y="218">P 1</text>
<text x="122.6" y="217.9">5</text>
<text x="159.3" y="217.9">12</text>
<text x="167.5" y="218">P7</text>
<text x="113.6" y="225.5">P2</text>
<text x="122.6" y="225.4">6</text>
<text x="159.3" y="225.4">11</text>
<text x="167.5" y="225.5">P6</text>
<text x="113.6" y="233">P 3</text>
<text x="122.6" y="232.9">7</text>
<text x="159.3" y="232.9">10</text>
<text x="167.5" y="233">P5</text>
<text x="112.2" y="240.3">V</text>
<text x="122.6" y="240.4">8</text>
<text x="160.1" y="240.4">9</text>
<text x="167.5" y="240.5">P4</text>
</g>
<g font-size="1.7">
<text x="93.2" y="188.1">D D</text>
<text x="170" y="188.1">D D</text>
<text x="41.6" y="240.9">SS</text>
<text x="114.6" y="240.7">SS</text>
</g>
</svg>
